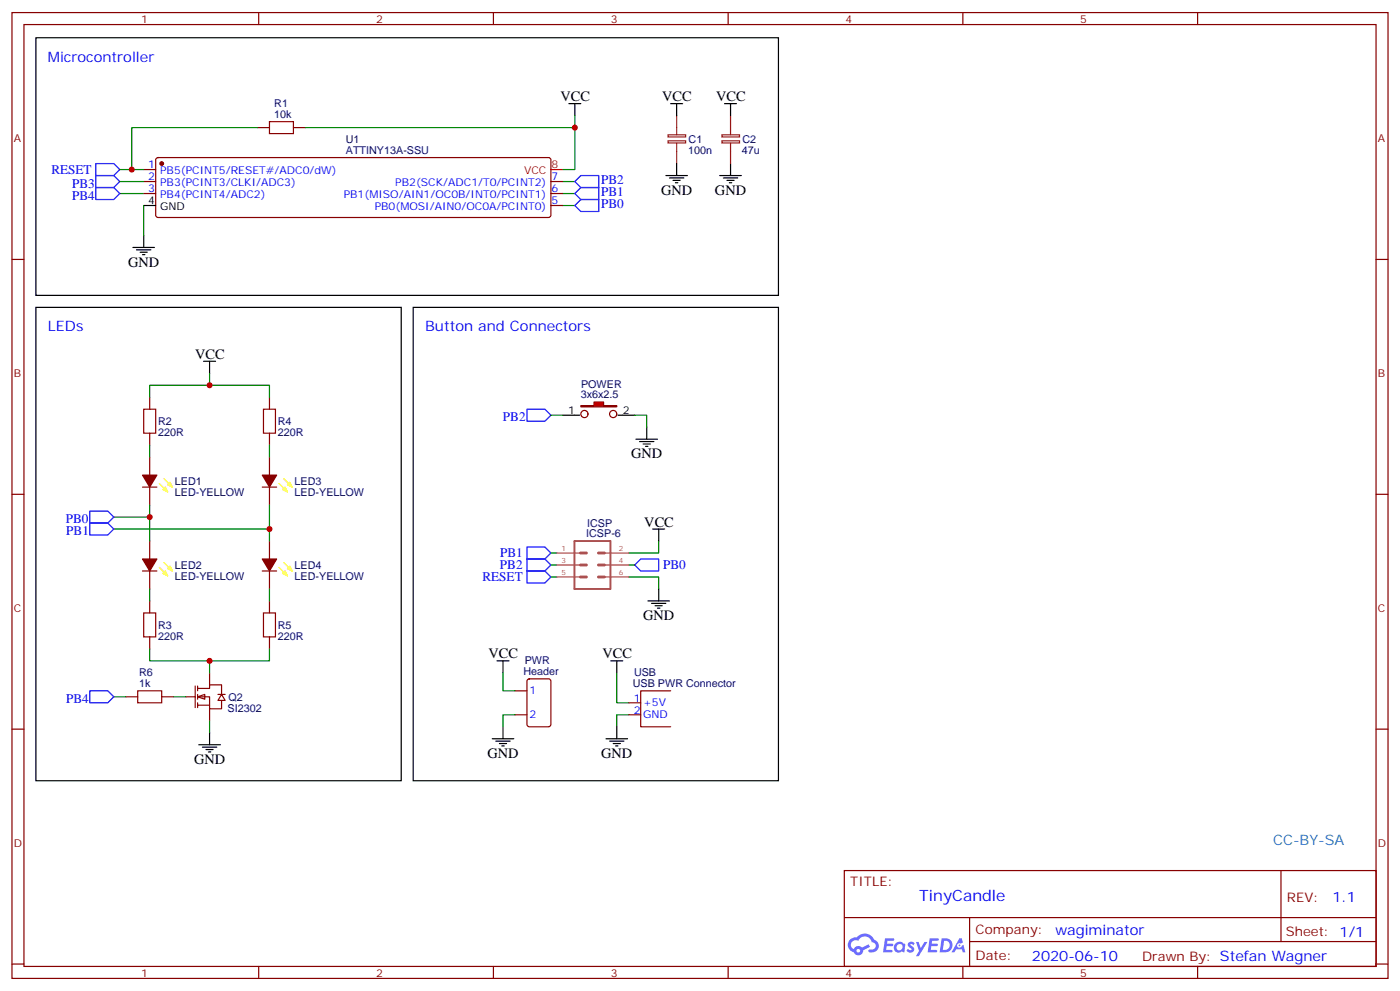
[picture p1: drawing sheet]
<svg xmlns="http://www.w3.org/2000/svg" width="412mm" height="292mm" viewBox="0 0 412 292" stroke-linecap="round" stroke-linejoin="round" font-family="sans-serif">
<g fill="none" stroke="#870000" stroke-width=".35">
<path d="M3.5 3.7h405.4v284.3h-405.4zM7.1 7.2h398.2v277.3h-398.2zM76.2 3.7v3.5M145.3 3.7v3.5M214.5 3.7v3.5M283.6 3.7v3.5M352.8 3.7v3.5M3.5 76.4h3.6M405.3 76.4h3.6M3.5 145.5h3.6M405.3 145.5h3.6M3.5 214.7h3.6"/>
<path d="M405.3 214.7h3.6M248.7 256.3h156.6v28.2h-156.6zM377.3 256.3v20.9M248.7 270.1h156.5M285.6 277.2h119.6M285.6 270.1v14.2M3.5 283.8h3.6M76.2 284.5v3.5M145.3 284.5v3.5M214.5 284.5v3.5M283.6 284.5v3.5M352.8 284.5v3.5"/>
<path d="M405.3 283.8h3.6"/>
</g>
<g fill="#5487ff">
<path d="M267.7 277.5a1.22 1.22 0 0 1 1.7 .2l-.4 .6a.47 .47 0 0 0-.3-.4 .47 .47 0 0 0-.5 .2l.1 .2a1.14 1.14 0 0 1 .8 1.8 1.14 1.14 0 0 1-1.9 0l-.2-.2 .5-.6 .7 .5a.29 .29 0 0 0 .3-.3 .29 .29 0 0 0-.2-.3 1.04 1.04 0 0 1-.6-1.7z"/>
<path d="M260.7 276.2h2.4l.3 .2-.2 .5-1.8 .1-.1 .8h1.5l.3 .4-.3 .4h-1.6l-.2 1.1h1.7l.2 .3-.2 .3-2.6 .1z"/>
<path d="M273.8 276.2h2.4l.3 .2-.1 .5-1.8 .1-.2 .8h1.6l.3 .4-.4 .4-1.6-.1-.1 1.1 1.7 .1 .2 .3-.2 .3-2.6 .1z"/>
<path d="M282.6 276.2h.7l.3 1.3-.6 .3a.69 .69 0 0 0-1 .3 .69 .69 0 0 0 .4 .9 .69 .69 0 0 0 .9-.6l.5-.2 .6 2.2h-.8l-.2-.9h-1.8l-.5 .9h-.8z"/>
<path d="M269.8 277.3h.8l.6 1.8 1.1-1.8h.9l-2.6 4.2h-.8l.9-1.5z"/>
<path d="M277.4 276.2l-.6 4.2h1.3a2.11 2.11 0 0 0 2.5-2.1 2.11 2.11 0 0 0-2.5-2.1zM278.1 277a1.39 1.39 0 0 1 1.7 1.4 1.39 1.39 0 0 1-1.8 1.2h-.3z"/>
<path d="M263.7 277.8a1.54 1.54 0 0 0-.1 2.2 1.54 1.54 0 0 0 2.2 .1l.6 .3 .3-2.3-.2-.3h-.4a1.49 1.49 0 0 0-2.4 0zM264 278.8a.94 .94 0 0 1 1.8 0 .94 .94 0 0 1-1.8 0z"/>
<path d="M250.4 276.6a2.18 2.18 0 0 0 1.1 3.7 1.44 1.44 0 0 0 1.6 .9 1.44 1.44 0 0 0 1.2-1.4l2-1.1-.5-.7-1.9 1a1.47 1.47 0 0 0-2.4 .4 1.39 1.39 0 0 1-.7-1.9 1.39 1.39 0 0 1 2-.5 2.12 2.12 0 0 1 2.2-1.3 2.12 2.12 0 0 1 1.9 1.7 1.14 1.14 0 0 1 1.1 1.4 1.14 1.14 0 0 1-1.7 .7 .43 .43 0 0 0-.5 .4 .43 .43 0 0 0 .4 .5 1.98 1.98 0 0 0 2.5-1.2 1.98 1.98 0 0 0-1.2-2.6 3.1 3.1 0 0 0-5.3-.6l-.9 .1zM252.3 279.9a.55 .55 0 0 1 1.1 0 .55 .55 0 0 1-1.1 0z"/>
<circle cx="282.6" cy="278.3" r=".26"/>
</g>
<g fill="none" stroke="#000" stroke-width=".35">
<path d="M10.6 11.1h218.7v75.9h-218.7zM167.6 30.5h3.5M169.3 30.5v3.5M197.6 30.5h3.5M199.3 30.5v3.5M213.4 30.5h3.6M215.2 30.5v3.5M196.1 51.7h6.4M197.2 52.4h4.2M198.3 53.1h2.1M199 53.8h.7M199.3 48.2v3.5"/>
<path d="M212 51.7h6.4M213.1 52.4h4.2M214.1 53.1h2.2M214.8 53.8h.7M215.2 48.2v3.5M39.2 72.8h6.3M40.2 73.6h4.2M41.3 74.3h2.1M42 75h.7M42.3 60.5h3.6M42.3 69.3v3.5"/>
</g>
<path d="M196.8 39.7h5.2v.6h-5.2zM199.3 34v5.7M212.7 39.7h5.1v.6h-5.1zM215.2 34v5.7M196.8 41.5h5.2v.6h-5.2zM199.3 42.2v6M212.7 41.5h5.1v.6h-5.1zM215.2 42.2v6" fill="none" stroke="#8c2424" stroke-width=".35"/>
<path d="M75.8 37.6h-37v12.3h3.5M90 37.6h79.3M169.3 34v15.9h-3.5M35.3 57h7M165.8 57h3.5M165.8 53.4h3.5M42.3 60.5v8.8M165.8 60.5h3.5" fill="none" stroke="#008700" stroke-width=".35"/>
<path d="M28.2 55.2h5.3l1.8 1.8-1.8 1.7h-5.3zM28.2 51.7h5.3l1.8 1.7-1.8 1.8h-5.3zM169.3 57l1.8-1.8h5.3v3.5h-5.3zM169.3 53.4l1.8-1.7h5.3v3.5h-5.3zM169.3 60.5l1.8-1.8h5.3v3.6h-5.3z" fill="none" stroke="#00f" stroke-width=".35"/>
<g fill="none" stroke="#870000" stroke-width=".35">
<path d="M75.8 37.6h3.6M86.4 37.6h3.6M42.3 49.9h3.6M42.3 53.4h3.6M42.3 57h3.6M46.1 46.6l.5-.2h115l.5 .2 .2 .5v16.2l-.3 .5-.4 .2h-115l-.5-.2-.2-.5v-16.2zM162.3 53.4h3.5M162.3 57h3.5M162.3 60.5h3.5M44.1 134.6v5.3M79.4 134.6v5.3M42 143.4h4.2"/>
<path d="M44.1 143.4v5.3M44.1 159.3v5.3M77.3 143.4h4.2M79.4 143.4v5.3M79.4 159.3v5.3M42 168.1h4.2M44.1 168.1v5.3M77.3 168.1h4.2M79.4 168.1v5.3"/>
</g>
<g fill="#870000" stroke="#870000" stroke-width=".35">
<path d="M42 139.9h4.2l-2.1 3.5z"/>
<path d="M42 164.6h4.2l-2.1 3.5z"/>
<path d="M77.3 139.9h4.2l-2.1 3.5z"/>
<path d="M77.3 164.6h4.2l-2.1 3.5z"/>
<circle cx="47.6" cy="48.2" r=".53"/>
</g>
<path d="M162.3 49.9h3.5" fill="none" stroke="#f00" stroke-width=".35"/>
<path d="M79.4 35.8h7v3.5h-7z" fill="none" stroke="#a10000" stroke-width=".35"/>
<path d="M46.9 142.3l2.5 2.5M48.3 140.9l2.5 2.5M82.2 142.3l2.5 2.5M83.6 140.9l2.5 2.5M46.9 167l2.5 2.5M48.3 165.6l2.5 2.5M82.2 167l2.5 2.5M83.6 165.6l2.5 2.5" fill="none" stroke="#ff0" stroke-width=".35"/>
<g fill="#ff0" stroke="#ff0" stroke-width=".35">
<path d="M48 144.1l.7-.7 .7 1.4z"/>
<path d="M50.1 142l.7 1.4-1.4-.7z"/>
<path d="M48 168.8l.7-.7 .7 1.4z"/>
<path d="M49.4 167.4l.7-.7 .7 1.4z"/>
<path d="M83.3 144.1l.7-.7 .7 1.4z"/>
<path d="M85.4 142l.7 1.4-1.4-.7z"/>
<path d="M83.3 168.8l.7-.7 .7 1.4z"/>
<path d="M84.7 167.4l.7-.7 .7 1.4z"/>
</g>
<path d="M58.2 205.1l2.1-.7v1.4z" fill="#fff" stroke="#870000" stroke-width=".35"/>
<g fill="none" stroke="#870000" stroke-width=".35">
<path d="M44.1 116.9v3.6M79.4 116.9v3.6M44.1 127.5v3.6M79.4 127.5v3.6M44.1 176.9v3.5M79.4 176.9v3.5M44.1 187.5v3.5M61.7 198.1v3.5M79.4 187.5v3.5M37 205.1h3.6M47.6 205.1h3.6M54.7 205.1h2.8"/>
<path d="M57.5 202v6.3M58.2 202.7h3.5v-1.1h3.6v2.8M58.2 205.1h3.5v3.6h3.6v-2.5M58.2 207.6h3.5M58.2 202v1.4M58.2 204.4v1.4M58.2 206.9v1.4M61.7 208.7v3.5M64.2 204.4h2.1M65.3 204.4l1 1.8h-2.1z"/>
</g>
<path d="M42.3 120.5h3.6v7h-3.6zM77.6 120.5h3.5v7h-3.5zM42.3 180.4h3.6v7.1h-3.6zM77.6 180.4h3.5v7.1h-3.5zM40.6 203.4h7v3.5h-7z" fill="none" stroke="#a10000" stroke-width=".35"/>
<path d="M10.6 90.5h107.6v139.3h-107.6zM60 106.4h3.5M61.7 106.4v3.5M165.8 122.2h3.5M183.4 122.2h3.6M58.6 219.3h6.3M59.6 220h4.3M61.7 215.7v3.6M60.7 220.7h2.1M61.4 221.4h.7" fill="none" stroke="#000" stroke-width=".35"/>
<g fill="none" stroke="#008700" stroke-width=".35">
<path d="M61.7 109.9v3.5h-17.6v3.5M61.7 113.4h17.7v3.5M44.1 131.1v3.5M79.4 131.1v3.5M33.5 152.2h10.6M33.5 155.8h45.9M44.1 148.7v10.6M79.4 148.7v10.6M44.1 173.4v3.5M79.4 173.4v3.5M44.1 191v3.6h35.3v-3.6M61.7 194.6v3.5"/>
<path d="M33.5 205.1h3.5M51.2 205.1h3.5M61.7 212.2v3.5"/>
</g>
<path d="M26.5 150.5h5.2l1.8 1.7-1.8 1.8h-5.2zM26.5 154h5.2l1.8 1.8-1.8 1.7h-5.2zM26.5 203.4h5.2l1.8 1.7-1.8 1.8h-5.2z" fill="none" stroke="#00f" stroke-width=".35"/>
<path d="M171.1 119.4h3.9v-1h2.8v1h3.9v.4h-10.6z" fill="#f00" stroke="#870000" stroke-width=".35"/>
<g fill="none" stroke="#870000" stroke-width=".35">
<path d="M151.7 210.4h3.5M151.7 203.4h3.5M155.5 200.1l.4-.3h5.7l.6 .5 .1 13-.5 .6-5.9 .1-.6-.5-.1-12.9zM185.2 206.9h3.5M185.2 210.4h3.5M197.6 203.4h-8.9v10.6h8.9"/>
<circle cx="172.2" cy="121.9" r="1.06"/>
<circle cx="180.6" cy="121.9" r="1.06"/>
</g>
<g fill="none" stroke="#000" stroke-width=".35">
<path d="M121.7 90.5h107.6v139.3h-107.6zM169.3 122.2h1.4M182 122.2h1.4M187.3 129.3h6.4M188.4 130h4.2M189.4 130.7h2.2M190.1 131.4h.8M190.5 125.8v3.5M192.3 155.8h3.5M194 155.8v3.5M190.9 176.9h6.3M191.9 177.6h4.2"/>
<path d="M193 178.3h2.1M193.7 179h.7M194 173.4v3.5M146.4 194.6h3.5M148.2 194.6v3.5M179.9 194.6h3.5M181.7 194.6v3.5M145 217.5h6.3M146 218.2h4.3M147.1 218.9h2.1M147.8 219.6h.7M148.2 214v3.5"/>
<path d="M178.5 217.5h6.4M179.6 218.2h4.2M180.6 218.9h2.1M181.3 219.6h.7M181.7 214v3.5"/>
</g>
<path d="M28.2 48.2h5.3l1.8 1.7-1.8 1.8h-5.3zM155.2 120.5h5.3l1.8 1.7-1.8 1.8h-5.3zM155.2 168.1h5.3l1.8 1.8-1.8 1.7h-5.3zM155.2 164.6h5.3l1.8 1.7-1.8 1.8h-5.3zM155.2 161h5.3l1.8 1.8-1.8 1.8h-5.3zM187 166.3l1.7-1.7h5.3v3.5h-5.3z" fill="none" stroke="#00f" stroke-width=".35"/>
<g fill="none" stroke="#008700" stroke-width=".35">
<path d="M35.3 49.9h3.5M35.3 53.4h7M162.3 122.2h3.5M187 122.2h3.5v3.6M194 159.3v3.5h-8.8M162.3 169.9h1.7M162.3 166.3h1.7M162.3 162.8h1.7M185.2 169.9h8.8v3.5M185.2 166.3h1.8M148.2 198.1v5.3h3.5M181.7 198.1v8.8h3.5"/>
<path d="M151.7 210.4h-3.5v3.6M185.2 210.4h-3.5v3.6"/>
</g>
<path d="M169.2 159.3h10.6v14.1h-10.6z" fill="none" stroke="#a64a4a" stroke-width=".56"/>
<path d="M171 169.9h1.7M171 166.3h1.7M171 162.8h1.7M176.3 169.9h1.7M176.3 166.3h1.7M176.3 162.8h1.7" fill="none" stroke="#a64a4a" stroke-width=".85"/>
<path d="M164 162.8h7M164 166.3h7M164 169.9h7M178.3 162.8h6.9M178.3 166.3h6.9M178.3 169.9h6.9" fill="none" stroke="#a64a4a" stroke-width=".35"/>
<g fill="#c00">
<circle cx="38.8" cy="49.9" r=".88"/>
<circle cx="79.4" cy="155.8" r=".88"/>
<circle cx="61.7" cy="194.6" r=".88"/>
<circle cx="169.3" cy="37.6" r=".88"/>
<circle cx="61.7" cy="113.4" r=".88"/>
<circle cx="44.1" cy="152.2" r=".88"/>
</g>
<text font-size="4.6" fill="#00f" x="270.8" y="265.3">TinyCandle</text>
<g font-size="4.2" fill="#00f">
<text x="14.1" y="18.2">Microcontroller</text>
<text x="14.1" y="97.5">LEDs</text>
<text x="125.2" y="97.5">Button and Connectors</text>
<text x="392.5" y="265.6">1.1</text>
<text x="310.9" y="275.1">wagiminator</text>
<text x="304" y="282.9">2020-06-10</text>
</g>
<g font-size="4.2">
<text x="165.1" y="29.8">VCC</text>
<text x="195.1" y="29.8">VCC</text>
<text x="211" y="29.8">VCC</text>
<text x="194.7" y="57.3">GND</text>
<text x="210.6" y="57.3">GND</text>
<text x="37.7" y="78.5">GND</text>
<text x="57.5" y="105.7">VCC</text>
<text x="185.9" y="134.9">GND</text>
<text x="189.8" y="155">VCC</text>
<text x="189.4" y="182.6">GND</text>
<text x="143.9" y="193.9">VCC</text>
<text x="177.4" y="193.9">VCC</text>
<text x="57.1" y="224.9">GND</text>
<text x="143.6" y="223.1">GND</text>
<text x="177.1" y="223.1">GND</text>
</g>
<text font-size="4.2" fill="#0099b0" x="375" y="248.9">CC-BY-SA</text>
<g font-size="3.9" fill="#00f">
<text x="15.1" y="51.2">RESET</text>
<text x="21.2" y="58.7">PB4</text>
<text x="21.2" y="55.2">PB3</text>
<text x="177" y="57.7">PB1</text>
<text x="177.1" y="54.2">PB2</text>
<text x="177.1" y="61.2">PB0</text>
<text x="148.2" y="124">PB2</text>
<text x="19.4" y="154">PB0</text>
<text x="19.5" y="157.5">PB1</text>
<text x="147.3" y="167.6">PB2</text>
<text x="147.3" y="164.1">PB1</text>
<text x="195.3" y="167.6">PB0</text>
<text x="142.1" y="171.1">RESET</text>
<text x="19.4" y="206.9">PB4</text>
</g>
<g font-size="3.9" fill="#800">
<text x="250.5" y="260.9">TITLE:</text>
<text x="379.1" y="265.6">REV:</text>
<text x="287.4" y="275.1">Company:</text>
<text x="378.7" y="275.7">Sheet: 1/1</text>
<text x="287.4" y="282.8">Date:</text>
<text x="336.4" y="282.8">Drawn By: Stefan Wagner</text>
</g>
<g font-size="3.2" fill="#800">
<text x="41.6" y="6.7">1</text>
<text x="110.8" y="6.7">2</text>
<text x="179.9" y="6.7">3</text>
<text x="249.1" y="6.7">4</text>
<text x="318.2" y="6.7">5</text>
<text x="4.1" y="41.8">A</text>
<text x="405.9" y="41.8">A</text>
<text x="4.1" y="110.9">B</text>
<text x="405.9" y="110.9">B</text>
<text x="4.1" y="180.1">C</text>
<text x="405.9" y="180.1">C</text>
<text x="4.1" y="249.2">D</text>
<text x="405.9" y="249.2">D</text>
<text x="41.6" y="287.5">1</text>
<text x="110.8" y="287.5">2</text>
<text x="179.9" y="287.5">3</text>
<text x="249.1" y="287.5">4</text>
<text x="318.2" y="287.5">5</text>
</g>
<g font-size="3.2" fill="#000080">
<text x="80.8" y="34.7">10k</text>
<text x="80.8" y="31.6">R1</text>
<text x="101.9" y="45.3">ATTINY13A-SSU</text>
<text x="101.9" y="42.1">U1</text>
<text x="202.7" y="45.4">100n</text>
<text x="202.8" y="42.2">C1</text>
<text x="218.5" y="45.4">47u</text>
<text x="218.7" y="42.2">C2</text>
<text x="171.1" y="117.3">3x6x2.5</text>
<text x="171.2" y="114.2">POWER</text>
<text x="46.6" y="125.1">R2</text>
<text x="81.8" y="125.1">R4</text>
<text x="46.6" y="128.3">220R</text>
<text x="81.8" y="128.3">220R</text>
<text x="51.5" y="142.8">LED1</text>
<text x="86.8" y="142.8">LED3</text>
<text x="51.5" y="146">LED-YELLOW</text>
<text x="86.8" y="146">LED-YELLOW</text>
<text x="172.9" y="155">ICSP</text>
<text x="172.7" y="158.2">ICSP-6</text>
<text x="51.5" y="167.5">LED2</text>
<text x="86.8" y="167.5">LED4</text>
<text x="51.5" y="170.7">LED-YELLOW</text>
<text x="86.8" y="170.7">LED-YELLOW</text>
<text x="46.6" y="185.1">R3</text>
<text x="81.8" y="185.1">R5</text>
<text x="46.6" y="188.3">220R</text>
<text x="81.8" y="188.3">220R</text>
<text x="154.6" y="195.6">PWR</text>
<text x="41" y="202.3">1k</text>
<text x="41" y="199.1">R6</text>
<text x="154.2" y="198.8">Header</text>
<text x="186.4" y="202.3">USB PWR Connector</text>
<text x="186.8" y="199.1">USB</text>
<text x="67" y="209.5">SI2302</text>
<text x="67.3" y="206.3">Q2</text>
</g>
<g font-size="3.2" fill="#00f">
<text x="43.7" y="49.6">1</text>
<text x="43.7" y="53.1">2</text>
<text x="47.2" y="51.3">PB5(PCINT5/RESET#/ADC0/dW)</text>
<text x="162.5" y="53.1">7</text>
<text x="43.7" y="56.6">3</text>
<text x="47.2" y="54.9">PB3(PCINT3/CLKI/ADC3)</text>
<text x="47.2" y="58.4">PB4(PCINT4/ADC2)</text>
<text x="101.3" y="58.4">PB1(MISO/AIN1/OC0B/INT0/PCINT1)</text>
<text x="116.4" y="54.9">PB2(SCK/ADC1/T0/PCINT2)</text>
<text x="162.5" y="56.6">6</text>
<text x="110.4" y="61.9">PB0(MOSI/AIN0/OC0A/PCINT0)</text>
<text x="162.5" y="60.1">5</text>
<text x="155.9" y="204.4">1</text>
<text x="186.7" y="206.6">1</text>
<text x="189.4" y="208">+5V</text>
<text x="155.9" y="211.5">2</text>
<text x="186.7" y="210.1">2</text>
<text x="189.4" y="211.5">GND</text>
</g>
<g font-size="3.2" fill="#f00">
<text x="154.4" y="51.3">VCC</text>
<text x="162.5" y="49.6">8</text>
</g>
<g font-size="3.2">
<text x="43.7" y="60.1">4</text>
<text x="47.2" y="61.9">GND</text>
<text x="167.3" y="121.9">1</text>
<text x="183.4" y="121.9">2</text>
</g>
<g font-size="2.1" fill="#a54b4b">
<text x="165.4" y="162.1">1</text>
<text x="165.4" y="165.6">3</text>
<text x="182.3" y="162.1">2</text>
<text x="182.3" y="165.6">4</text>
<text x="165.4" y="169.2">5</text>
<text x="182.3" y="169.2">6</text>
</g>
</svg>
